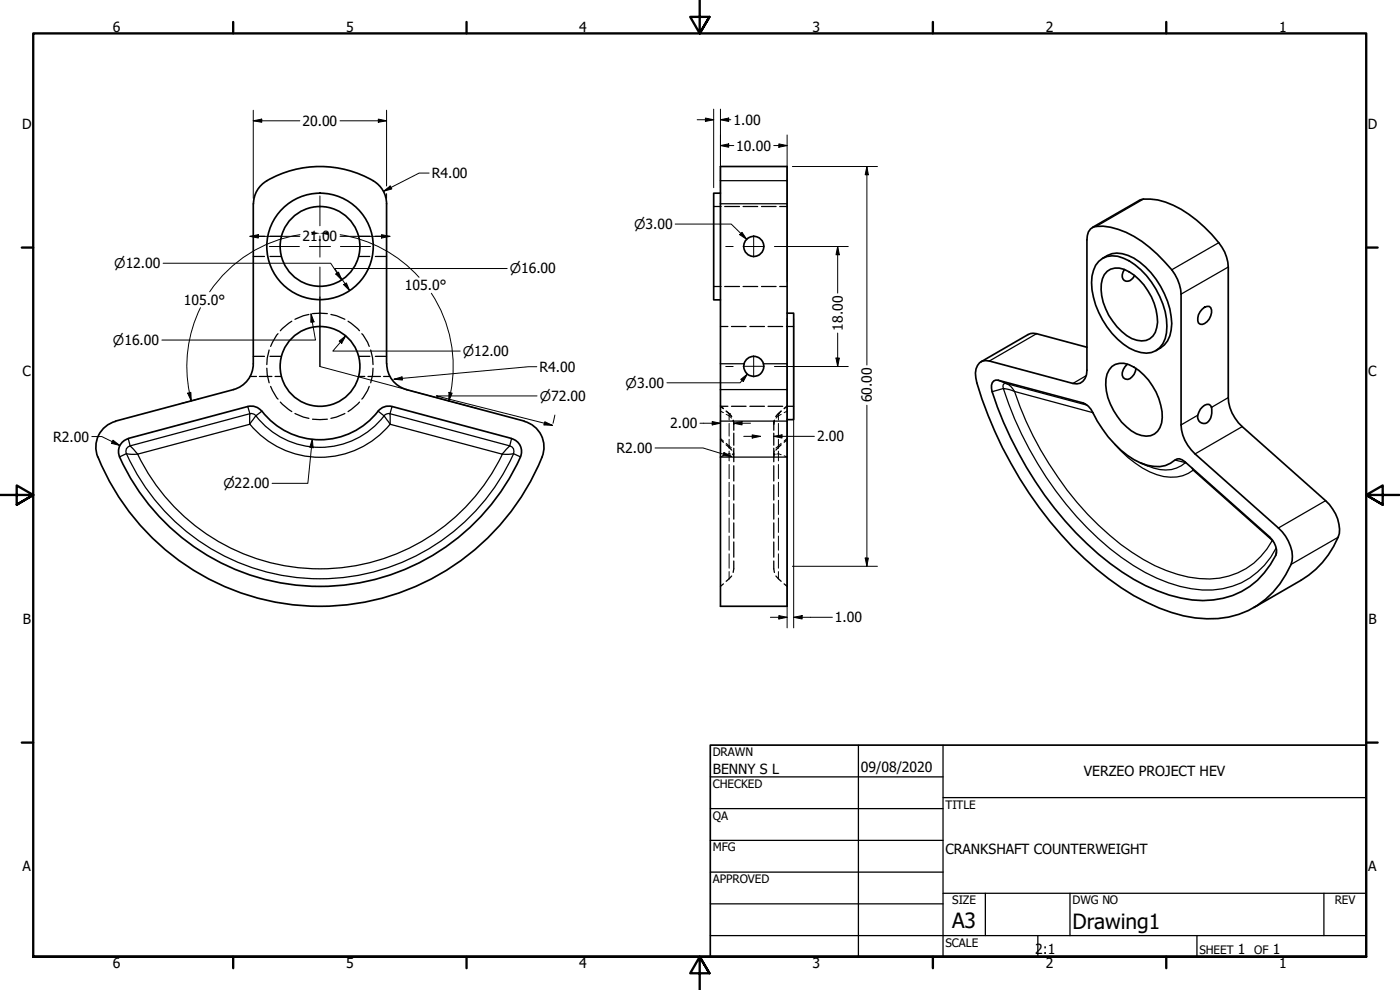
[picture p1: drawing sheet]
<svg xmlns="http://www.w3.org/2000/svg" width="420mm" height="297mm" viewBox="0 0 420 297" stroke-linecap="round" stroke-linejoin="round" font-family="sans-serif">
<!-- layer: Hidden (ANSI) -->
<g fill="none" stroke="#000" stroke-width=".38">
<path d="M76 70.9h3.4M76 76.9h3.4M81 70.9h3.4M81 76.9h3.4M107.6 70.9h3.4M107.6 76.9h3.4M112.6 70.9h3.4M112.6 76.9h3.4M214.2 62h2.2M217.5 62h4.4M223 62h4.4M228.5 62h4.4"/>
<path d="M234 62h2.2M87.6 96.4l-3.5 2.8M92.7 94.3l-1.6 .4-2.6 1.1M93.8 94.1h4.4M99.3 94.3l1.7 .4 2.5 1.1M104.5 96.4l3.4 2.8M214.2 86h2.2M216.2 98h2.2M217.5 86h4.4M219.5 98h4.4M223 86h4.4M225 98h4.4"/>
<path d="M228.5 86h4.4M230.5 98h4.4M234 86h2.2M236 98h2.2M75.1 113h1.9M76 106.9h3.4M77.9 113h3.7M80.1 110.5l.1 1.9 .6 2.5M80.8 105l-.6 2.4-.1 2M81 106.9h3.4M81.2 115.9l2.2 3.8M82.5 113h1.9"/>
<path d="M83.4 100.1l-2.2 3.8M107.6 113h1.9M107.6 106.9h3.4M108.6 100.1l1.7 2.6 .5 1.2M110.4 113h3.8M110.8 115.9l-.5 1.3-1.7 2.5M111.3 105l.5 2.4 .2 2M112 110.5l-.2 1.9-.5 2.5M112.6 106.9h3.4M115.1 113h1.9M84.1 120.6l3.5 2.9M88.5 124.1l2.6 1 1.6 .4"/>
<path d="M93.8 125.8h4.4M103.5 124.1l-2.5 1-1.7 .4M107.9 120.6l-3.4 2.9M216.2 131.9l.9 .8M216.2 121.8l.9 .7M216.2 121.9h2.2M217.9 123.3l1.7 1.7M217.9 133.5l1.7 1.6M219.5 121.9h4.4M220 126.1l.2 3M220 136.1l.2 1.1M220.2 130v3.6"/>
<path d="M220.2 134.5v4M220.2 139.7v4.6M225 121.9h4.4M230.5 121.9h4.4M232.2 130v3.6M232.2 134.5v4M232.2 139.7v4.6M232.4 126.1l-.2 3M232.4 136.1l-.2 1.1M234.4 133.5l-1.5 1.6M234.4 123.3l-1.5 1.7M236 121.9h2.2"/>
<path d="M236.2 131.9l-.9 .8M236.2 121.8l-.9 .7M220.2 145.5v4.5M220.2 151.2v4.6M220.2 156.9v4.6M232.2 145.5v4.5M232.2 151.2v4.6M232.2 156.9v4.6M217.1 175.2l-.9 .7M219.6 172.8l-1.7 1.6M220.2 168.3l-.2 3.5M220.2 162.6v4.6"/>
<path d="M232.2 168.3l.2 3.5M232.2 162.6v4.6M232.9 172.8l1.5 1.6M235.3 175.2l.9 .7"/>
</g>
<!-- layer: Visible Narrow (ANSI) -->
<g fill="none" stroke="#000" stroke-width=".38">
<path d="M216.2 54.2h20M343.2 59.7l-14.2 8.2M216.2 61.1h20M365.8 72.8l-14.1 8.1M368.6 80.1l-14.1 8.2M216.2 109.1h7.1M216.2 116.9h20M229.1 109.1h7.1M299.6 114.1l2.3 .9M301.9 115a4.8 4.8 0 0 1 2.6 2.5M301.9 115h-.5l-.3 .4v1.2l-3.3 .9M301.9 115l24.4 6.6"/>
<path d="M304.5 117.5l-3.4-.9a103.3 103.3 0 0 0 35.4 50.6 44.3 44.3 0 0 0 27.4 9.8 22.3 22.3 0 0 0 19.1-12.5M304.5 117.5a100.1 100.1 0 0 0 31.8 45.8 47.5 47.5 0 0 0 23.6 10.3 21.7 21.7 0 0 0 21.9-11.4l.2 .1M304.5 117.5l23.5 6.3M311.1 100.1l-14.2 8.2M326 112.7l-4 2.3M368.6 119.3l-5 2.9M37.9 136.1l3.4 .2M37.9 136.1l-2 1M38 136.1a63.7 63.7 0 0 0 58 37.6 63.7 63.7 0 0 0 58.1-37.5M38.5 131.6l.6 2.2M39.1 133.8l2.2 2.5M39.1 133.8a1.66 1.66 0 0 0-1.2 2.3"/>
<path d="M41.3 136.3a60.7 60.7 0 0 0 54.7 34.4 60.7 60.7 0 0 0 54.8-34.4M74.4 122l.6 2.1M74.9 127.3l-33.6 9M75 127.3a27.3 27.3 0 0 0 42.1 0M75 124.1l-.1 3.2M75 124.1a1.72 1.72 0 0 1 1.8 .7M75 124.1l-35.9 9.7M76.8 124.8l-1.9 2.5M76.8 124.8a24.3 24.3 0 0 0 38.5 0M78.6 123.4l-1.8 1.4M113.5 123.4l1.8 1.4M115.3 124.8l1.8 2.5"/>
<path d="M117 124.1l.1 3.2M117 124.1a1.84 1.84 0 0 0-1.7 .7M117 124.1l36 9.7M117.1 127.3l33.6 9M117.7 122l-.7 2.1M153 133.8l-2.3 2.5M153 133.8a1.66 1.66 0 0 1 1.1 2.3M153.5 131.6l-.5 2.2M154.1 136.1l-3.4 .2M154.1 136.1l2.1 1M216.2 137.1h20M216.2 126.4h20"/>
<path d="M325 120.9l.8 .3M334.5 133.3a29.5 29.5 0 0 0 14.7 9.7 10.9 10.9 0 0 0 8.9-1.9M352.6 138l3.3 .7M356 138.9l-.2-.1a9.9 9.9 0 0 1-11.4 .9M359.5 124.6l-5 2.9M372.8 128l-14.2 8.2M357.7 140.4l.4 .7M358 140.7l.1 .4M358.1 141.1l23.8 21M397.8 150.2l-14.1 8.2M383.1 165.1l-.3 1.6M401.6 161.2l-14.1 8.1"/>
</g>
<!-- layer: Visible (ANSI) -->
<g fill="none" stroke="#000" stroke-width=".51">
<path d="M216.2 58h-2v32h2M216.2 50h20v131.9h-20zM76 61.1v48.1a8 8 0 0 1-5.9 7.7l-35.4 9.5M76.1 61.2a8.4 8.4 0 0 1 5.6-7.9 31.7 31.7 0 0 1 31.1 1.5 8 8 0 0 1 3.2 6.4v47.9M327.3 68.7l.7-.5a17.2 17.2 0 0 1 12.3 2.7 42.3 42.3 0 0 1 12.3 11.4 12.6 12.6 0 0 1 1.9 6v39.2a12.3 12.3 0 0 0 4.1 8.7l25.1 22.2a11.1 11.1 0 0 1 3.8 10.9 26.1 26.1 0 0 1-28.8 16.1 61.2 61.2 0 0 1-29.6-14.6 117.7 117.7 0 0 1-36.2-57.4 4.5 4.5 0 0 1 1.9-5.1h2.1l25.1 6.7a3.4 3.4 0 0 0 4.2-3.9v-39.2l.4-2.3zM327.9 68.2l14.6-8.3a17.7 17.7 0 0 1 12 2.9 39.2 39.2 0 0 1 13 12.8l1 3.1 .1 1.4v39.2a12.3 12.3 0 0 0 4.2 8.7l25 22.2a12.1 12.1 0 0 1 4.2 9.9 26.7 26.7 0 0 1-11.5 14l-14.2 8.2M329.8 78.4a6.2 6.2 0 0 1 7.3-.9 23.6 23.6 0 0 1 12.6 16 14.3 14.3 0 0 1-.7 9.6 6.2 6.2 0 0 1-8.3 2.2 23.4 23.4 0 0 1-12.5-16.1 11.4 11.4 0 0 1 1.6-10.8zM330.9 77.5a7.1 7.1 0 0 1 7.6-.9 23.6 23.6 0 0 1 12.6 16.1 13.3 13.3 0 0 1-.7 9.6l-1 1.2-2.5 1.7M236.2 94h2v31.9h-2M332.3 81.4a5.4 5.4 0 0 1 6.6 .2 18.8 18.8 0 0 1 8.5 15.1 5.5 5.5 0 0 1-3.5 5.5 8 8 0 0 1-7.2-2.7 18.2 18.2 0 0 1-6.2-14.3l.3-1.5 .6-1.3zM337.4 80.9a2.08 2.08 0 0 0 .5 3.5 2.74 2.74 0 0 0 2.6-1.7M360.8 92.8a1.71 1.71 0 0 1 2.5-.5 4 4 0 0 1-2.5 5h-.6a2.18 2.18 0 0 1-.5-2.8z"/>
<path d="M116.1 109.2a8 8 0 0 0 5.9 7.7M121.9 116.9l35.5 9.5M223.3 109.1a3 3 0 0 0 3.6 3.7 3 3 0 0 0 1.7-4.9 3 3 0 0 0-5.1 .7l-.2 .6M298.3 114.3l.6-.3 .7 .1 25.4 6.8a5.3 5.3 0 0 1 3 2.9 32.1 32.1 0 0 0 14.3 15.1 9.2 9.2 0 0 0 10.3-.9 2.17 2.17 0 0 1 3 .5l25.4 22.6a5.3 5.3 0 0 1 1.8 5.6 23.7 23.7 0 0 1-25 13.3 51.4 51.4 0 0 1-24.6-10.9 107.5 107.5 0 0 1-35.6-52.6v-.9zM326.2 104.2l-15.1-4.1h-1.8l-14.9 8.5M333.7 110a5.4 5.4 0 0 1 6.6 .2 17.9 17.9 0 0 1 8.3 16.7 4.6 4.6 0 0 1-6 3.8 15.9 15.9 0 0 1-9.4-9.4 11.6 11.6 0 0 1-.3-10.3zM338.3 109.3a3.5 3.5 0 0 0-1.2 4 1.69 1.69 0 0 0 2.7-.3l.6-.7 .5-1.8M34.7 126.4a8 8 0 0 0-5.3 10.7M38.5 131.6a4 4 0 0 0-2.6 5.5M78.5 123.4l-1.5-1.2-1.3-.3-1.3 .1-35.9 9.6M78.6 123.4a22 22 0 0 0 34.9 0M113.5 123.4l1-.9 1.2-.5h1.9l35.9 9.6"/>
<path d="M153.6 131.6a4 4 0 0 1 2.6 5.5 66 66 0 0 1-60.2 38.8 66 66 0 0 1-60.1-38.8M157.4 126.4a8 8 0 0 1 5.3 10.7 72 72 0 0 1-66.7 44.8 72 72 0 0 1-66.6-44.8M342.3 138.9l2.1 .8M360.9 122.1a1.54 1.54 0 0 1 2.7 .1 4.8 4.8 0 0 1-1.4 4.7 2.04 2.04 0 0 1-2.5-.7 2.04 2.04 0 0 1 .1-2.5z"/>
<circle cx="96" cy="73.9" r="16"/>
<circle cx="96" cy="73.9" r="12"/>
<circle cx="226.2" cy="73.9" r="3"/>
<circle cx="96" cy="109.9" r="12"/>
</g>
<!-- layer: Hidden Narrow (ANSI) -->
<g fill="none" stroke="#000" stroke-width=".3">
<path d="M216.2 131.6l.9 .7M216.2 123.4l.9 .4M216.2 122l.9 .7M217.1 136.8l-.9 .3M217.9 133l1.6 1.4M217.9 124.3l.9 .5 .7 .7M217.9 123.4l.9 .7M218.8 124.1l.8 .9M218.8 124.1h.1M218.8 124.1v1.9M218.8 127v3.9M218.8 131.8v2.7"/>
<path d="M218.8 135.4v2.9M218.8 139.4v4.2M219.3 136.3l-.5-.2-.9 .3M220 135.3l.2 1h-.4M220 126.1l.2 1.2-.2-1M232.4 126.1l-.2 1.2 .2-1M232.4 135.3l-.2 1h.5M233.1 136.3l.5-.2 .8 .3M233.6 124.1l-.7 .9M233.6 135.4v2.9M233.6 124.1h.1M233.6 124.1v1.9"/>
<path d="M233.6 127v3.9M233.6 131.8v2.7M233.6 139.4v4.2M234.4 124.3l-1.5 1.2M234.4 133l-1.5 1.4M234.4 123.4l-.8 .7M235.3 136.8l.9 .3M236.2 123.4l-.9 .4M236.2 122l-.9 .7M236.2 131.6l-.9 .7M218.8 144.7v4.3M218.8 150.1v4.3"/>
<path d="M218.8 155.4v4.4M233.6 144.7v4.3M233.6 150.1v4.3M233.6 155.4v4.4M218.8 160.8v4.3M218.8 166.2v4.3M218.8 171.5v2.2M233.6 160.8v4.3M233.6 166.2v4.3M233.6 171.5v2.2"/>
</g>
<!-- layer: Title (ANSI) -->
<g fill="none" stroke="#000" stroke-width=".38">
<path d="M213.2 233.1h69.8M257.6 223.6v63.5M283 239.3h127M283 223.6v63.5M213.2 242.6h69.8M213.2 252.1h69.8M213.2 261.7h69.8M213.2 271.2h69.8M283 268h127M295.7 268v12.7M321.1 268v12.7M397.3 268v12.7"/>
<path d="M213.2 280.7h196.8M311.5 280.7v6.4M359.2 280.7v6.4"/>
</g>
<path d="M213.2 223.6h196.8v63.5h-196.8z" fill="none" stroke="#000" stroke-width=".51"/>
<!-- layer: Border (ANSI) -->
<g fill="none" stroke="#000" stroke-width=".7">
<path d="M70 6.6v3.4M140 6.6v3.4M210 0v10l-2.9-4.9h5.8l-2.9 4.9 2.9-4.9M280 6.6v3.4M350 6.6v3.4M6.5 74.3h3.5M410 74.3h3.4M0 148.5h10l-5-2.8v5.7l5-2.9-5 2.9M420 148.5h-10l5-2.8v5.7l-5-2.9 5 2.9M6.5 222.8h3.5M410 222.8h3.4M10 287.1v-277.1h400v277.1h-400h400"/>
<path d="M70 287.1v3.4M140 287.1v3.4M212.9 292l-2.9-4.9 2.9 4.9h-5.8l2.9-4.9v9.9M280 287.1v3.4M350 287.1v3.4"/>
</g>
<!-- layer: Center Mark (ANSI) -->
<path d="M96 58.8v8.9M80.8 74h9.1M92.8 74h6.4M96 70.8v6.3M102.2 74h9M223 74h6.4M226.2 70.8v6.3M96 80.1v9M223 109.9h6.4M226.2 106.7v6.4" fill="none" stroke="#000" stroke-width=".3"/>
<!-- layer: Dimension (ANSI) -->
<g fill="none" stroke="#000" stroke-width=".3">
<path d="M76 36.2l2.5-.5v1zM76 36.2h14M76 33.1v26.4M102 36.2h14M113.5 35.7l2.5 .5-2.5 .5zM116 33.1v22.7M209.2 35.9h5M211.7 35.4l2.5 .5-2.5 .5zM214.2 32.8v23.5M216.2 35.9l2.5-.5v1zM216.2 32.8v51.7M216.2 35.9h3.1"/>
<path d="M115.1 57.4l2-1.6 .5 .9zM116 58.1v1.4M128.8 51.9h-3l-10.7 5.5M216.2 43.7l2.5-.5v1zM216.2 43.7h4M232.2 43.7h4M233.7 43.2l2.5 .5-2.5 .5zM236.2 40.5v44M237.8 50h25.5M260.2 50l.4 2.4h-.9zM260.2 50v59.5M49 79h50.3l3.3 5"/>
<path d="M75 70.9l2.5-.5v1zM75 70.9h15M90 70.4a40 40 0 0 0-27.1 17.1M102 70.9h15M102.1 70.4a40 40 0 0 1 23.7 12.8M114.5 70.4l2.5 .5-2.5 .5zM202.6 67.2h16.9l4.6 4.6M217.8 74h2.2M222.7 69.7l1.4 2.1-2.1-1.4zM232.4 74h22.2M251.4 74l.5 2.4h-1zM251.4 74v13.9"/>
<path d="M60.2 92.3a40 40 0 0 0-3.3 25.5M93.3 94.2l.9 2.4-.9 .1zM93.3 94.2l1.4 7.8h-46.1M96 89.1v20.9l47.4 12.6M100.8 82.2l.8-.6 1 2.4zM103.1 85.4l.8-.5 1.1 2.3zM129.5 88a40 40 0 0 1 5.7 29.9M152.2 80.6h-51.7l4.5 6.6M236.2 95.6v92.8M238.2 95.6v92.8M251.4 99.9v10.1M56.3 118l1-.3 .1 2.6z"/>
<path d="M56.8 117.8l.6 2.5M59.7 119.7l-5.4 1.4M101.8 102.3l2-1.5-1.2 2.2zM103.8 100.8l-3.9 4.5h38.2M134.7 117.7l1 .3-1 2.3zM135.3 117.8l-.6 2.5M161.2 118.8h-30.3l34.9 8.8M217.8 110h2.2M222.3 113.8l2-1.5-1.2 2.2zM224.3 112.3l-2.2 2.6h-21.9M232.4 110h22.2M250.9 107.4h1l-.5 2.6z"/>
<path d="M27.6 131h2.9l5.4 2.7M33.9 132.1l2 1.6-2.4-.7zM93.7 131.8l.3 2.6-1-.2zM93.7 131.8l-1.3 13.2h-10.7M163.5 126.5l2.3 1.1-2.5-.1zM166.5 124.5l-.5 2.5M196.6 134.4h14.4l8.5 2.6M210.1 127h6.1M213.7 126.5l2.5 .5-2.5 .5zM217.2 135.7l2.3 1.3-2.5-.3zM220.2 127l2.5-.5v1zM220.2 127h5"/>
<path d="M223.2 130.9h5M225.7 130.5l2.5 .4-2.5 .5zM232.2 130.9l2.5-.4v.9zM232.2 130.9h12.2M260.2 121.6v48.3M237.8 169.9h25.5M259.7 167.4h.9l-.4 2.5zM231.2 185.2h5M233.7 184.7l2.5 .5-2.5 .5zM238.2 185.2l2.5-.5v1zM238.2 185.2h11.6"/>
</g>
<g fill="#000">
<path d="M76 36.2l2.5-.5v1z" fill-rule="evenodd"/>
<path d="M113.5 35.7l2.5 .5-2.5 .5z" fill-rule="evenodd"/>
<path d="M211.7 35.4l2.5 .5-2.5 .5z" fill-rule="evenodd"/>
<path d="M216.2 35.9l2.5-.5v1z" fill-rule="evenodd"/>
<path d="M115.1 57.4l2-1.6 .5 .9z" fill-rule="evenodd"/>
<path d="M216.2 43.7l2.5-.5v1z" fill-rule="evenodd"/>
<path d="M233.7 43.2l2.5 .5-2.5 .5z" fill-rule="evenodd"/>
<path d="M260.2 50l.4 2.4h-.9z" fill-rule="evenodd"/>
<path d="M75 70.9l2.5-.5v1z" fill-rule="evenodd"/>
<path d="M93.5 69.5l2.5 .5-2.5 .5z" fill-rule="evenodd"/>
<path d="M96 70l2.6-.5-.1 1z" fill-rule="evenodd"/>
<path d="M114.5 70.4l2.5 .5-2.5 .5z" fill-rule="evenodd"/>
<path d="M222.7 69.7l1.4 2.1-2.1-1.4z" fill-rule="evenodd"/>
<path d="M251.4 74l.5 2.4h-1z" fill-rule="evenodd"/>
<path d="M93.3 94.2l.9 2.4-.9 .1z" fill-rule="evenodd"/>
<path d="M100.8 82.2l.8-.6 1 2.4z" fill-rule="evenodd"/>
<path d="M103.1 85.4l.8-.5 1.1 2.3z" fill-rule="evenodd"/>
<path d="M56.3 118l1-.3 .1 2.6z" fill-rule="evenodd"/>
<path d="M101.8 102.3l2-1.5-1.2 2.2z" fill-rule="evenodd"/>
<path d="M134.7 117.7l1 .3-1 2.3z" fill-rule="evenodd"/>
<path d="M222.3 113.8l2-1.5-1.2 2.2z" fill-rule="evenodd"/>
<path d="M250.9 107.4h1l-.5 2.6z" fill-rule="evenodd"/>
<path d="M33.9 132.1l2 1.6-2.4-.7z" fill-rule="evenodd"/>
<path d="M93.7 131.8l.3 2.6-1-.2z" fill-rule="evenodd"/>
<path d="M163.5 126.5l2.3 1.1-2.5-.1z" fill-rule="evenodd"/>
<path d="M213.7 126.5l2.5 .5-2.5 .5z" fill-rule="evenodd"/>
<path d="M217.2 135.7l2.3 1.3-2.5-.3z" fill-rule="evenodd"/>
<path d="M220.2 127l2.5-.5v1z" fill-rule="evenodd"/>
<path d="M225.7 130.5l2.5 .4-2.5 .5z" fill-rule="evenodd"/>
<path d="M232.2 130.9l2.5-.4v.9z" fill-rule="evenodd"/>
<path d="M259.7 167.4h.9l-.4 2.5z" fill-rule="evenodd"/>
<path d="M233.7 184.7l2.5 .5-2.5 .5z" fill-rule="evenodd"/>
<path d="M238.2 185.2l2.5-.5v1z" fill-rule="evenodd"/>
</g>
<!-- layer: Symbol (ANSI) -->
<path d="M118.2 113.8l2.4-.7 .2 .9zM161.1 110h-2.5l-40.4 3.8" fill="none" stroke="#000" stroke-width=".3"/>
<path d="M118.2 113.8l2.4-.7 .2 .9z" fill-rule="evenodd" fill="#000"/>
<g font-size="6.3">
<text x="285.8" y="278.6">A3</text>
<text x="321.9" y="278.6">Drawing1</text>
</g>
<g font-size="4.2">
<text x="33.8" y="9.6">6</text>
<text x="103.9" y="9.6">5</text>
<text x="173.9" y="9.6">4</text>
<text x="243.8" y="9.6">3</text>
<text x="313.9" y="9.6">2</text>
<text x="383.9" y="9.6">1</text>
<text x="6.7" y="38.7">D</text>
<text x="90.8" y="37.8">20.00</text>
<text x="220.2" y="37.5">1.00</text>
<text x="410.5" y="38.7">D</text>
<text x="221" y="45.2">10.00</text>
<text x="129.6" y="53.5">R4.00</text>
<text x="90.8" y="72.4">21.</text>
<text x="96.6" y="72.4">00</text>
<text x="121.5" y="87.1">105.0°</text>
<text x="55.2" y="91.4">105.0°</text>
<text x="252.9" y="99.2" transform="rotate(-90 252.9 99.2)">18.00</text>
<text x="6.8" y="113">C</text>
<text x="161.9" y="111.6">R4.00</text>
<text x="410.7" y="113">C</text>
<text x="261.7" y="120.8" transform="rotate(-90 261.7 120.8)">60.00</text>
<text x="201.2" y="128.5">2.00</text>
<text x="16" y="132.5">R2.00</text>
<text x="185" y="135.9">R2.00</text>
<text x="245.2" y="132.4">2.00</text>
<text x="6.9" y="187.2">B</text>
<text x="250.6" y="186.7">1.00</text>
<text x="410.7" y="187.2">B</text>
<text x="213.9" y="232.3">BENNY S L</text>
<text x="258.4" y="231.6">09/08/2020</text>
<text x="325.3" y="233">VERZEO PROJECT HEV</text>
<text x="283.8" y="256.2">CRANKSHAFT COUNTERWEIGHT</text>
<text x="6.8" y="261.4">A</text>
<text x="410.7" y="261.4">A</text>
<text x="310.7" y="286.3">2:1</text>
<text x="371.5" y="286.2">1</text>
<text x="382" y="286.2">1</text>
<text x="33.8" y="290.5">6</text>
<text x="103.9" y="290.5">5</text>
<text x="173.9" y="290.5">4</text>
<text x="243.8" y="290.5">3</text>
<text x="313.9" y="290.5">2</text>
<text x="383.9" y="290.5">1</text>
</g>
<g font-size="4">
<text x="190.3" y="68.7">⌀3.00</text>
<text x="34.3" y="80.4">⌀12.00</text>
<text x="153" y="82">⌀16.00</text>
<text x="33.9" y="103.5">⌀16.00</text>
<text x="138.9" y="106.8">⌀12.00</text>
<text x="187.8" y="116.3">⌀3.00</text>
<text x="162" y="120.3">⌀72.00</text>
<text x="67.1" y="146.5">⌀22.00</text>
</g>
<g font-size="3.5">
<text x="213.9" y="226.9">DRAWN</text>
<text x="213.9" y="236.4">CHECKED</text>
<text x="213.9" y="245.9">QA</text>
<text x="283.8" y="242.6">TITLE</text>
<text x="213.9" y="255.4">MFG</text>
<text x="213.9" y="265">APPROVED</text>
<text x="285.8" y="271.3">SIZE</text>
<text x="321.9" y="271.3">DWG NO</text>
<text x="400.6" y="271.3">REV</text>
<text x="283.8" y="284">SCALE</text>
<text x="360" y="286.2">SHEET</text>
<text x="376.4" y="286.2">OF</text>
</g>
</svg>
